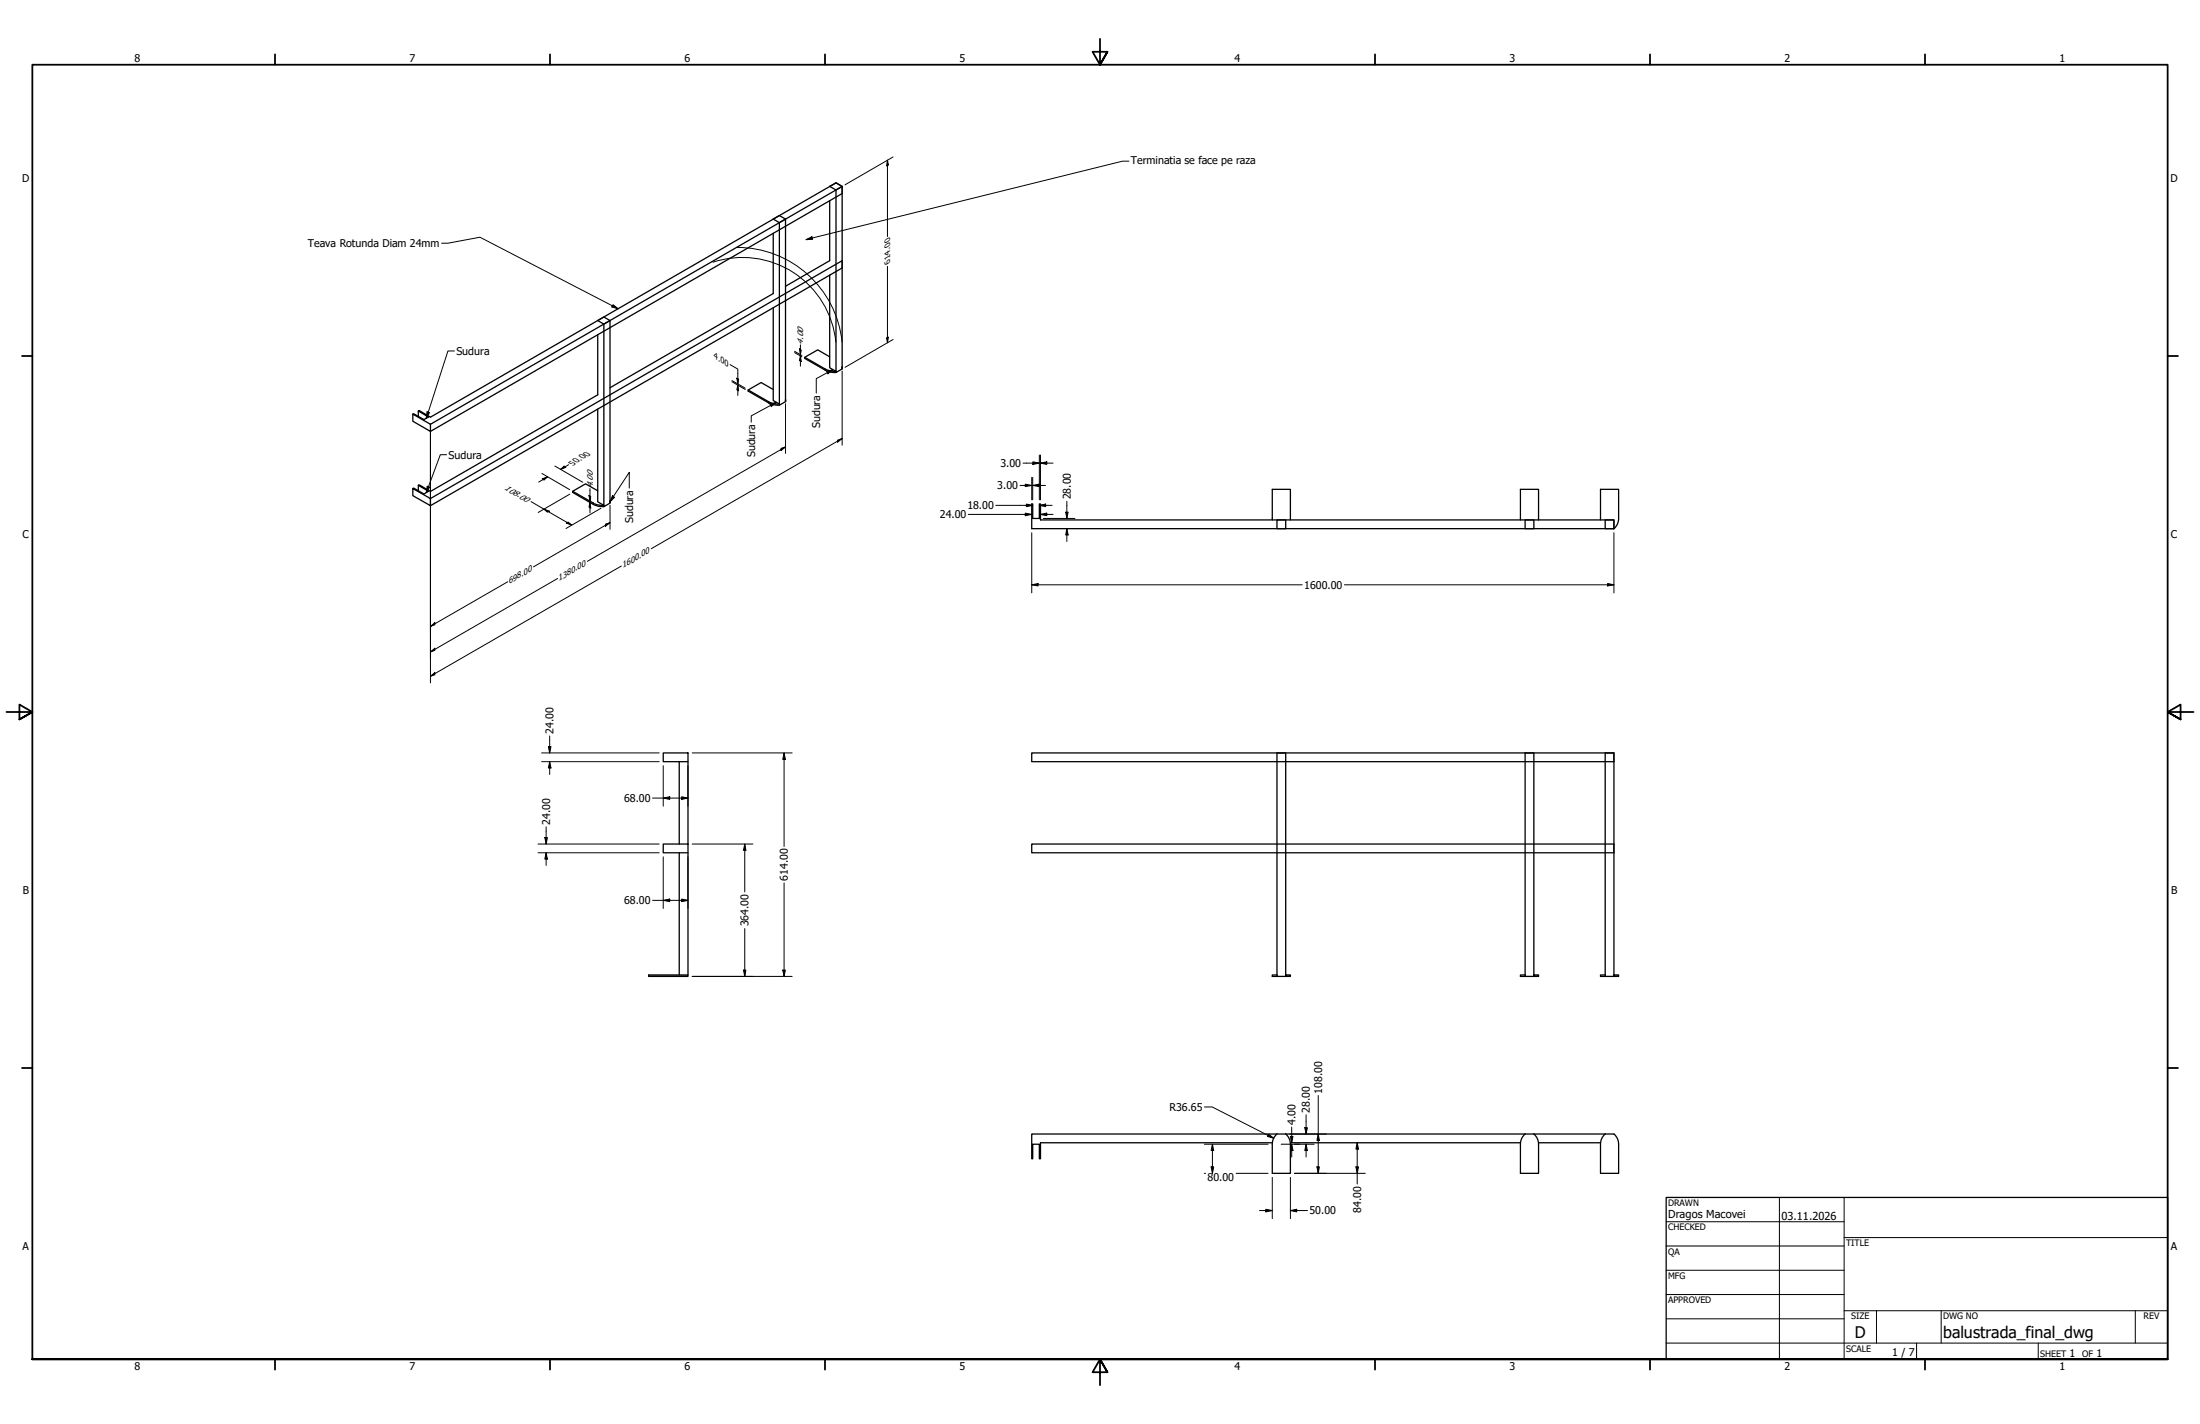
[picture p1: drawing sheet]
<svg xmlns="http://www.w3.org/2000/svg" width="864mm" height="559mm" viewBox="0 0 864 559" stroke-linecap="round" stroke-linejoin="round" font-family="sans-serif">
<!-- layer: Visible (ANSI) -->
<g fill="none" stroke="#000" stroke-width=".51">
<path d="M325.7 78.7v23.6l-17.3 10M328.2 74.5l2.4-1.3-161.6 93.3M303.5 91.6v23.6l-64 36.9M308.4 86l-2.5 1.4M325.7 107.9v36.4l2.5 1.4v-71.2l-2.5-1.3 2.5-1.4 2.4 1.4v71.1M234.6 131.4v23.5l-65.6 37.9-4.5-2.6-.3 .2 4 2.4-1.8 1.1-4-2.4-.3 .2M303.5 120.8v36.4l2.4 1.4v-71.2l-2.4-1.4 2.4-1.4 2.5 1.4v71.2M293.7 153l8.1 4.7 2.1 .7 2 .2v.4l2.5-1.4v-.4M303.5 152.8l-4.7-2.7-5.1 2.9v.5l8.4 4.9 1.4 .4 2.4 .2M308.4 156.7v.5M308.4 156.9v.7M315.9 140.2l8.1 4.6 2.1 .8 2.1 .1v.5l2.4-1.4v-.5"/>
<path d="M325.7 140l-4.7-2.7-5.1 2.9v.5l8.5 4.8 1.3 .5 2.5 .2M330.6 143.8v.5M330.6 144.1v.7M162.1 162.5l.3-.1 4 2.3 1.8-1.1-4-2.3 .3-.2 4.5 2.6 159.2-91.9 2.4 1.4v2.7l-161.6 93.4M162.1 162.5l6.9 4v2.8l-6.9-4zM164.2 161.3v2.1M234.6 160.5v36.4l2.4 1.4v-71.1l-2.4-1.4 2.4-1.4 2.5 1.4v71.1M162.1 191.7l6.9 3.9v2.8l-6.9-3.9zM164.2 190.4v2.1M169 195.6l161.6-93.3v2.9l-161.6 93.2M224.8 192.8l8.4 4.9 1.4 .4 2.4 .2v.5l2.5-1.4v-.5M234.6 192.6l-4.7-2.7-5.1 2.9v.4l8.4 4.9 1.8 .6 2 .1"/>
<path d="M239.5 196.4v.5M239.5 196.7v.7M405 197.7h.4v5.8h2.6v-5.8h.4v6.3h225.1v3.5h-228.5zM501.3 204h3.4v3.5h-3.4zM506.5 203.5v.6M506.5 203.5v-11.5h-7.1l.1 12.1M598.7 204h3.4v3.5h-3.4zM603.9 203.5v.6M603.9 203.5v-11.5h-7.1l.1 12.1M630.1 204h3.4v3.5h-3.4zM635.4 203.5v-11.5h-7.1v12.1M635.4 203.5l-.4 1.9-1.5 2.1"/>
<path d="M260.3 295.5h9.8v3.4h-9.8zM266.6 298.9v32.3M270.1 298.9v32.3M405 295.5h228.5v3.4h-228.5zM260.3 331.2h9.8v3.4h-9.8zM266.6 334.6v48M270.1 334.6v48M405 331.2h228.5v3.4h-228.5zM254.6 382.6h15.5v.6h-15.5zM501.3 382.6v-87.1h3.4v87.1M501.3 382.6v.6h3.4M501.3 382.6h-1.9v.6h1.9"/>
<path d="M504.7 382.6h1.8v.6h-1.8zM598.7 382.6v-87.1h3.4v87.1M598.7 382.6v.6h3.4M598.7 382.6h-1.9v.6h1.9M602.1 382.6h1.8v.6h-1.8zM630.1 382.6v-87.1h3.4v87.1M630.1 382.6v.6h3.4M630.1 382.6h-1.8v.6h1.8M633.5 382.6h1.9v.6h-1.9zM501.3 445l-1.2 1.5-.6 1.8-.1 12.1h7.1v-12.1l-.6-1.8-1.2-1.5M506.5 448.4h90.3M598.7 445l-1.2 1.5-.6 1.8-.1 12.1h7.1v-12.1l-.6-1.8-1.2-1.5"/>
<path d="M603.9 448.4h24.4M630.1 445l-1.2 1.5-.6 1.8v12.1h7.1l-.1-12.1-.6-1.8-1.2-1.5M633.5 445h-228.5v9.7h.4v-5.7h2.6v5.7h.4v-6.3h91"/>
</g>
<!-- layer: Visible Narrow (ANSI) -->
<path d="M301.8 157.7v.4M324 144.8v.5M232.9 197.4v.5" fill="none" stroke="#000" stroke-width=".39"/>
<!-- layer: Border (ANSI) -->
<g fill="none" stroke="#000" stroke-width=".7">
<path d="M431.8 15.2v10.2l-2.9-5.1h5.8l-2.9 5.1 2.9-5.1M107.9 21.3v4.1M215.9 21.3v4.1M323.8 21.3v4.1M539.8 21.3v4.1M647.7 21.3v4.1M755.6 21.3v4.1M8.6 139.7h4.1M850.9 139.7h4.1M2.5 279.4h10.2l-5.1-2.9v5.8l5.1-2.9-5.1 2.9M861.1 279.4h-10.2l5.1-2.9v5.8l-5.1-2.9 5.1 2.9M8.6 419.1h4.1"/>
<path d="M850.9 419.1h4.1M12.7 533.4v-508h838.2v508h-838.2h838.2M107.9 533.4v4.1M215.9 533.4v4.1M323.8 533.4v4.1M434.7 538.5l-2.9-5.1 2.9 5.1h-5.8l2.9-5.1v10.2M539.8 533.4v4.1M647.7 533.4v4.1M755.6 533.4v4.1"/>
</g>
<!-- layer: Title (ANSI) -->
<g fill="none" stroke="#000" stroke-width=".39">
<path d="M654 479.4h69.9M698.5 469.9v63.5M723.9 469.9v63.5M654 488.9h69.9M654 498.5h69.9M723.9 485.6h127M654 508h69.9M654 517.5h69.9M723.9 514.3h127M736.6 514.3v12.7M762 514.3v12.7M838.2 514.3v12.7"/>
<path d="M654 527h196.9M752.3 527v6.4M800.1 527v6.4"/>
</g>
<path d="M654 469.9h196.9v63.5h-196.9z" fill="none" stroke="#000" stroke-width=".51"/>
<!-- layer: Sketch Geometry (ANSI) -->
<path d="M289.2 97.1a41.4 41.4 0 0 1 41.4 37.1M279.9 102.9a36.9 36.9 0 0 1 48.2 31.3" fill="none" stroke="#000" stroke-width=".39"/>
<!-- layer: Dimension (ANSI) -->
<g fill="none" stroke="#000" stroke-width=".39">
<path d="M348.4 62.9l.3 1.8-.7 .5zM348.4 62.9v29.9M350.6 61.6l-18.9 10.9M348.4 104.5v30M311.9 138.4l2.9 1.6M311.9 137.9l2.9 1.6M313.8 136.9l.7 .5-.3 1.8zM314.2 139.6l.3 2.3-.7-.4zM314.2 135.3v3.9M314.2 139.6v4.1M348 132.7l.7-.4-.3 2.2zM350.6 133.2l-18.9 10.9"/>
<path d="M286.6 143.1l3 1.7v5.8M287.3 149.8l5.2 3M287.3 149.4l5.2 2.9M289.2 148.4l.7 .4-.3 1.8zM289.6 151.1l.3 2.3-.7-.4zM289.6 151.1v4.1M308.4 158.4v19.5M330.6 145.6v29.1M169 169.2v98.8M306.6 176l1.8-.6-1.8 1.4zM308.4 175.4l-77.8 44.9M328.8 172.7l1.8-.6-1.8 1.4z"/>
<path d="M330.6 172.1l-74.9 43.2M408 178.6v17.6M408.4 178.6v17.6M208.5 196.8l15.9 9.3M212.7 185.8l10.9 6.4M212.9 187.9l2-.8-1.3 1.2zM213.5 199.8l2.1 .8-.7 .4zM214.9 187.1l-3.4 2.1M217.8 182.9l10.9 6.3M220 184.2l1.4-1.3 .7 .5zM223.2 182.4l-3.2 1.8M223.6 193.9l-12.3 7.2"/>
<path d="M231.2 194.4l.7 .5-.3 1.8zM231.6 197.2l.3 2.2-.7-.4zM231.6 191.7v5M231.6 197.2v4M235.9 199.5l-13.7 7.9M239.5 198.2v9.5M390.9 198.3h14.5M400.4 190.5h4.6M401.6 181.7h6.4M402.5 190l2.5 .5-2.5 .4zM402.9 197.8l2.5 .5-2.5 .5zM405 187.3v8.9"/>
<path d="M405.4 190.5l2.5-.5v.9zM405.4 190.5h5M405.4 187.3v8.9M405.4 181.2l2.6 .5-2.6 .5zM408 198.3l2.5-.5v1zM408 198.3h5M408.4 181.7l2.5-.5v1zM408.4 181.7h5M418.8 196.7v6.8M222.3 205.3l.7-.4 1.4 1.2zM237.7 205.7l1.8-.6-1.8 1.4zM239.5 205.1l-30.1 17.3"/>
<path d="M380.1 201.9h24.9M402.5 201.4l2.5 .5-2.5 .5zM405 209v23.7M408.4 201.9l2.5-.5v1zM408.4 201.9h5M409.6 203.5h12.4M418.3 201h1l-.5 2.5zM418.8 207.5l.5 2.4h-1zM418.8 207.5v5M633.5 209v23.7M199.3 228.3l-30.3 17.5M218.9 227l-49.9 28.8"/>
<path d="M243.9 222.1l-74.9 43.3M405 229.5l2.5-.5v.9zM405 229.5h106.2M527.7 229.5h105.8M631.1 229l2.4 .5-2.4 .4zM169 245.8l1.7-1.5v.9zM169 255.8l1.7-1.4v.8zM169 265.4l1.7-1.4v.8zM212.6 295.5h46.2M212.6 298.9h46.2M215.3 293h1l-.5 2.5zM215.8 298.9l.5 2.5h-1z"/>
<path d="M215.8 288.8v6.7M215.8 298.9v5M271.7 295.5h39.3M307.8 295.5l.5 2.5h-1zM307.8 295.5v36.7M256.2 313.2h13.9M260.3 313.2l2.6-.5v1zM260.3 300.5v15.9M267.6 312.7l2.5 .5-2.5 .5zM270.1 300.5v15.9M211.2 331.2h47.6M211.2 334.6h47.6"/>
<path d="M213.9 328.7h1l-.5 2.5zM214.4 334.6l.5 2.5h-1zM214.4 324.5v6.7M214.4 334.6v5M260.3 336.2v20.3M270.1 336.2v20.3M271.7 331.2h23.8M292.4 331.2l.4 2.5h-1zM292.4 331.2v18.8M256.2 353.3h13.9M260.3 353.3l2.6-.5v1zM267.6 352.8l2.5 .5-2.5 .5z"/>
<path d="M307.8 346.5v36.7M292.4 364.4v18.8M271.7 383.2h39.3M291.8 380.7h1l-.4 2.5zM307.3 380.7h1l-.5 2.5zM472.8 434.4h3.1l24.1 12.3M512.7 437.5v7.5M517.5 429.9v30.5M472.8 449h25M475.4 457.9h1l-.5 2.5zM475.9 449l.5 2.5h-1zM475.9 449v11.4"/>
<path d="M498 445.1l2 1.6-2.5-.7zM502.9 449h13M506.3 445h14.3M506.5 446h1.1l-.6 2.4zM507 449l.6 2.5h-1.1zM507 442.3v6.1M507 449v5M512.2 442.5h1l-.5 2.5zM512.7 449l.5 2.5h-1zM512.7 449v5M517 457.9h.9l-.4 2.5zM517.5 445l.4 2.5h-.9z"/>
<path d="M532.3 457.9h1l-.5 2.5zM532.8 448.4l.5 2.5h-1zM532.8 448.4v16.2M472.8 460.4h.5M485.3 460.4h12.5M494.4 475h5M496.9 474.5l2.5 .5-2.5 .6zM499.4 462v16.2M506.5 475l2.5-.5v1.1zM506.5 475h6.8M506.5 462v16.2M508.1 460.4h27.8"/>
</g>
<g fill="#000">
<path d="M348.4 62.9l.3 1.8-.7 .5z" fill-rule="evenodd"/>
<path d="M313.8 136.9l.7 .5-.3 1.8z" fill-rule="evenodd"/>
<path d="M348 132.7l.7-.4-.3 2.2z" fill-rule="evenodd"/>
<path d="M289.2 148.4l.7 .4-.3 1.8z" fill-rule="evenodd"/>
<path d="M289.6 151.1l.3 2.3-.7-.4z" fill-rule="evenodd"/>
<path d="M314.2 139.6l.3 2.3-.7-.4z" fill-rule="evenodd"/>
<path d="M306.6 176l1.8-.6-1.8 1.4z" fill-rule="evenodd"/>
<path d="M328.8 172.7l1.8-.6-1.8 1.4z" fill-rule="evenodd"/>
<path d="M212.9 187.9l2-.8-1.3 1.2z" fill-rule="evenodd"/>
<path d="M220 184.2l1.4-1.3 .7 .5z" fill-rule="evenodd"/>
<path d="M231.2 194.4l.7 .5-.3 1.8z" fill-rule="evenodd"/>
<path d="M231.6 197.2l.3 2.2-.7-.4z" fill-rule="evenodd"/>
<path d="M402.5 190l2.5 .5-2.5 .4z" fill-rule="evenodd"/>
<path d="M402.9 197.8l2.5 .5-2.5 .5z" fill-rule="evenodd"/>
<path d="M405.4 181.2l2.6 .5-2.6 .5z" fill-rule="evenodd"/>
<path d="M405.4 190.5l2.5-.5v.9z" fill-rule="evenodd"/>
<path d="M408 198.3l2.5-.5v1z" fill-rule="evenodd"/>
<path d="M408.4 181.7l2.5-.5v1z" fill-rule="evenodd"/>
<path d="M213.5 199.8l2.1 .8-.7 .4z" fill-rule="evenodd"/>
<path d="M222.3 205.3l.7-.4 1.4 1.2z" fill-rule="evenodd"/>
<path d="M237.7 205.7l1.8-.6-1.8 1.4z" fill-rule="evenodd"/>
<path d="M402.5 201.4l2.5 .5-2.5 .5z" fill-rule="evenodd"/>
<path d="M408.4 201.9l2.5-.5v1z" fill-rule="evenodd"/>
<path d="M418.3 201h1l-.5 2.5z" fill-rule="evenodd"/>
<path d="M418.8 207.5l.5 2.4h-1z" fill-rule="evenodd"/>
<path d="M405 229.5l2.5-.5v.9z" fill-rule="evenodd"/>
<path d="M631.1 229l2.4 .5-2.4 .4z" fill-rule="evenodd"/>
<path d="M169 245.8l1.7-1.5v.9z" fill-rule="evenodd"/>
<path d="M169 255.8l1.7-1.4v.8z" fill-rule="evenodd"/>
<path d="M169 265.4l1.7-1.4v.8z" fill-rule="evenodd"/>
<path d="M215.3 293h1l-.5 2.5z" fill-rule="evenodd"/>
<path d="M307.8 295.5l.5 2.5h-1z" fill-rule="evenodd"/>
<path d="M215.8 298.9l.5 2.5h-1z" fill-rule="evenodd"/>
<path d="M260.3 313.2l2.6-.5v1z" fill-rule="evenodd"/>
<path d="M267.6 312.7l2.5 .5-2.5 .5z" fill-rule="evenodd"/>
<path d="M213.9 328.7h1l-.5 2.5z" fill-rule="evenodd"/>
<path d="M214.4 334.6l.5 2.5h-1z" fill-rule="evenodd"/>
<path d="M292.4 331.2l.4 2.5h-1z" fill-rule="evenodd"/>
<path d="M260.3 353.3l2.6-.5v1z" fill-rule="evenodd"/>
<path d="M267.6 352.8l2.5 .5-2.5 .5z" fill-rule="evenodd"/>
<path d="M291.8 380.7h1l-.4 2.5z" fill-rule="evenodd"/>
<path d="M307.3 380.7h1l-.5 2.5z" fill-rule="evenodd"/>
<path d="M475.4 457.9h1l-.5 2.5z" fill-rule="evenodd"/>
<path d="M475.9 449l.5 2.5h-1z" fill-rule="evenodd"/>
<path d="M498 445.1l2 1.6-2.5-.7z" fill-rule="evenodd"/>
<path d="M506.5 446h1.1l-.6 2.4z" fill-rule="evenodd"/>
<path d="M507 449l.6 2.5h-1.1z" fill-rule="evenodd"/>
<path d="M512.2 442.5h1l-.5 2.5z" fill-rule="evenodd"/>
<path d="M512.7 449l.5 2.5h-1z" fill-rule="evenodd"/>
<path d="M517 457.9h.9l-.4 2.5z" fill-rule="evenodd"/>
<path d="M517.5 445l.4 2.5h-.9z" fill-rule="evenodd"/>
<path d="M532.3 457.9h1l-.5 2.5z" fill-rule="evenodd"/>
<path d="M532.8 448.4l.5 2.5h-1z" fill-rule="evenodd"/>
<path d="M496.9 474.5l2.5 .5-2.5 .6z" fill-rule="evenodd"/>
<path d="M506.5 475l2.5-.5v1.1z" fill-rule="evenodd"/>
</g>
<!-- layer: Symbol (ANSI) -->
<g fill="none" stroke="#000" stroke-width=".39">
<path d="M443.2 63.2h-2.6l-124.2 30.8M173.4 95.4h2.4l12.6-2.3 54.2 28.1M316.4 94l2.3-1.1 .3 1zM240.7 119.6l1.9 1.6-2.4-.7zM178.4 137.7h-2.6l-8.5 26.4M302.3 158.6l2.4-.7-1.9 1.6zM304.7 157.9l-9.8 5.3v2.5M324.5 145.8l2.5-.8-2 1.7zM327 145l-6.6 3.6v5.6M167.6 161.6l1 .3-1.3 2.2zM175.3 178.4h-2.5l-5.5 14.9M167.7 190.8l1 .3-1.4 2.2z"/>
<path d="M240.4 194.6l.8 .5-1.7 1.8zM247 191.5v-6.1l-7.5 11.5"/>
</g>
<g fill="#000">
<path d="M316.4 94l2.3-1.1 .3 1z" fill-rule="evenodd"/>
<path d="M240.7 119.6l1.9 1.6-2.4-.7z" fill-rule="evenodd"/>
<path d="M302.3 158.6l2.4-.7-1.9 1.6z" fill-rule="evenodd"/>
<path d="M324.5 145.8l2.5-.8-2 1.7z" fill-rule="evenodd"/>
<path d="M167.6 161.6l1 .3-1.3 2.2z" fill-rule="evenodd"/>
<path d="M167.7 190.8l1 .3-1.4 2.2z" fill-rule="evenodd"/>
<path d="M240.4 194.6l.8 .5-1.7 1.8z" fill-rule="evenodd"/>
</g>
<g font-size="6.3">
<text x="728.1" y="524.9">D</text>
<text x="762.8" y="525">balustrada_final_dwg</text>
</g>
<g font-size="4.3">
<text x="654.8" y="477.8">Dragos Macovei</text>
<text x="699.3" y="478.6">03.11.2026</text>
</g>
<g font-size="4.2">
<text x="52.8" y="24.4">8</text>
<text x="160.8" y="24.4">7</text>
<text x="268.7" y="24.4">6</text>
<text x="376.7" y="24.4">5</text>
<text x="484.6" y="24.4">4</text>
<text x="592.6" y="24.4">3</text>
<text x="700.5" y="24.4">2</text>
<text x="808.5" y="24.4">1</text>
<text x="443.9" y="64.5">Terminatia se face pe raza</text>
<text x="8.8" y="71.4">D</text>
<text x="852" y="71.4">D</text>
<text x="120.8" y="97">Teava Rotunda Diam 24mm</text>
<text x="179.1" y="139.3">Sudura</text>
<text x="322" y="168.1" transform="rotate(-90 322 168.1)">Sudura</text>
<text x="296.5" y="179.5" transform="rotate(-90 296.5 179.5)">Sudura</text>
<text x="176.1" y="180">Sudura</text>
<text x="392.7" y="183.3">3.00</text>
<text x="391.5" y="192">3.00</text>
<text x="420.3" y="196" transform="rotate(-90 420.3 196)">28.00</text>
<text x="368.9" y="203.4">24.00</text>
<text x="379.7" y="199.8">18.00</text>
<text x="248.6" y="205.4" transform="rotate(-90 248.6 205.4)">Sudura</text>
<text x="8.9" y="211.1">C</text>
<text x="852.2" y="211.1">C</text>
<text x="512" y="231">1600.00</text>
<text x="217.3" y="288" transform="rotate(-90 217.3 288)">24.00</text>
<text x="245" y="314.7">68.00</text>
<text x="215.9" y="323.7" transform="rotate(-90 215.9 323.7)">24.00</text>
<text x="309.3" y="345.7" transform="rotate(-90 309.3 345.7)">614.00</text>
<text x="9" y="350.8">B</text>
<text x="852.2" y="350.8">B</text>
<text x="245" y="354.8">68.00</text>
<text x="293.9" y="363.5" transform="rotate(-90 293.9 363.5)">364.00</text>
<text x="519" y="429.1" transform="rotate(-90 519 429.1)">108.00</text>
<text x="459" y="435.9">R36.65</text>
<text x="514.2" y="436.7" transform="rotate(-90 514.2 436.7)">28.00</text>
<text x="508.6" y="441.5" transform="rotate(-90 508.6 441.5)">4.00</text>
<text x="474" y="463.4">80.00</text>
<text x="514" y="476.6">50.00</text>
<text x="534.3" y="475.9" transform="rotate(-90 534.3 475.9)">84.00</text>
<text x="8.9" y="490.5">A</text>
<text x="852.2" y="490.5">A</text>
<text x="742.8" y="532">1 / 7</text>
<text x="812.4" y="532.6">1</text>
<text x="823" y="532.6">1</text>
<text x="52.8" y="537.5">8</text>
<text x="160.8" y="537.5">7</text>
<text x="268.7" y="537.5">6</text>
<text x="376.7" y="537.5">5</text>
<text x="484.6" y="537.5">4</text>
<text x="592.6" y="537.5">3</text>
<text x="700.5" y="537.5">2</text>
<text x="808.5" y="537.5">1</text>
</g>
<g font-size="3.5">
<text x="654.8" y="473.2">DRAWN</text>
<text x="654.8" y="482.8">CHECKED</text>
<text x="724.7" y="488.9">TITLE</text>
<text x="654.8" y="492.3">QA</text>
<text x="654.8" y="501.8">MFG</text>
<text x="654.8" y="511.4">APPROVED</text>
<text x="726.7" y="517.7">SIZE</text>
<text x="762.8" y="517.7">DWG NO</text>
<text x="841.4" y="517.7">REV</text>
<text x="724.7" y="530.4">SCALE</text>
<text x="800.9" y="532.6">SHEET</text>
<text x="817.4" y="532.6">OF</text>
</g>
<g font-size="3.4">
<text x="349.4" y="103.3" transform="rotate(-90 349.4 103.3)">614.00</text>
<text x="315.3" y="135.3" transform="rotate(-90 315.3 135.3)">4.00</text>
<text x="280.2" y="140.7" transform="rotate(30 280.2 140.7)">4.00</text>
<text x="224.9" y="182.7" transform="rotate(-30 224.9 182.7)">50.00</text>
<text x="197.8" y="192" transform="rotate(30 197.8 192)">108.00</text>
<text x="232.7" y="191.6" transform="rotate(-90 232.7 191.6)">4.00</text>
<text x="219.4" y="228" transform="rotate(-30 219.4 228)">1380.00</text>
<text x="244.5" y="223" transform="rotate(-30 244.5 223)">1600.00</text>
<text x="199.9" y="229.2" transform="rotate(-30 199.9 229.2)">698.00</text>
</g>
</svg>
